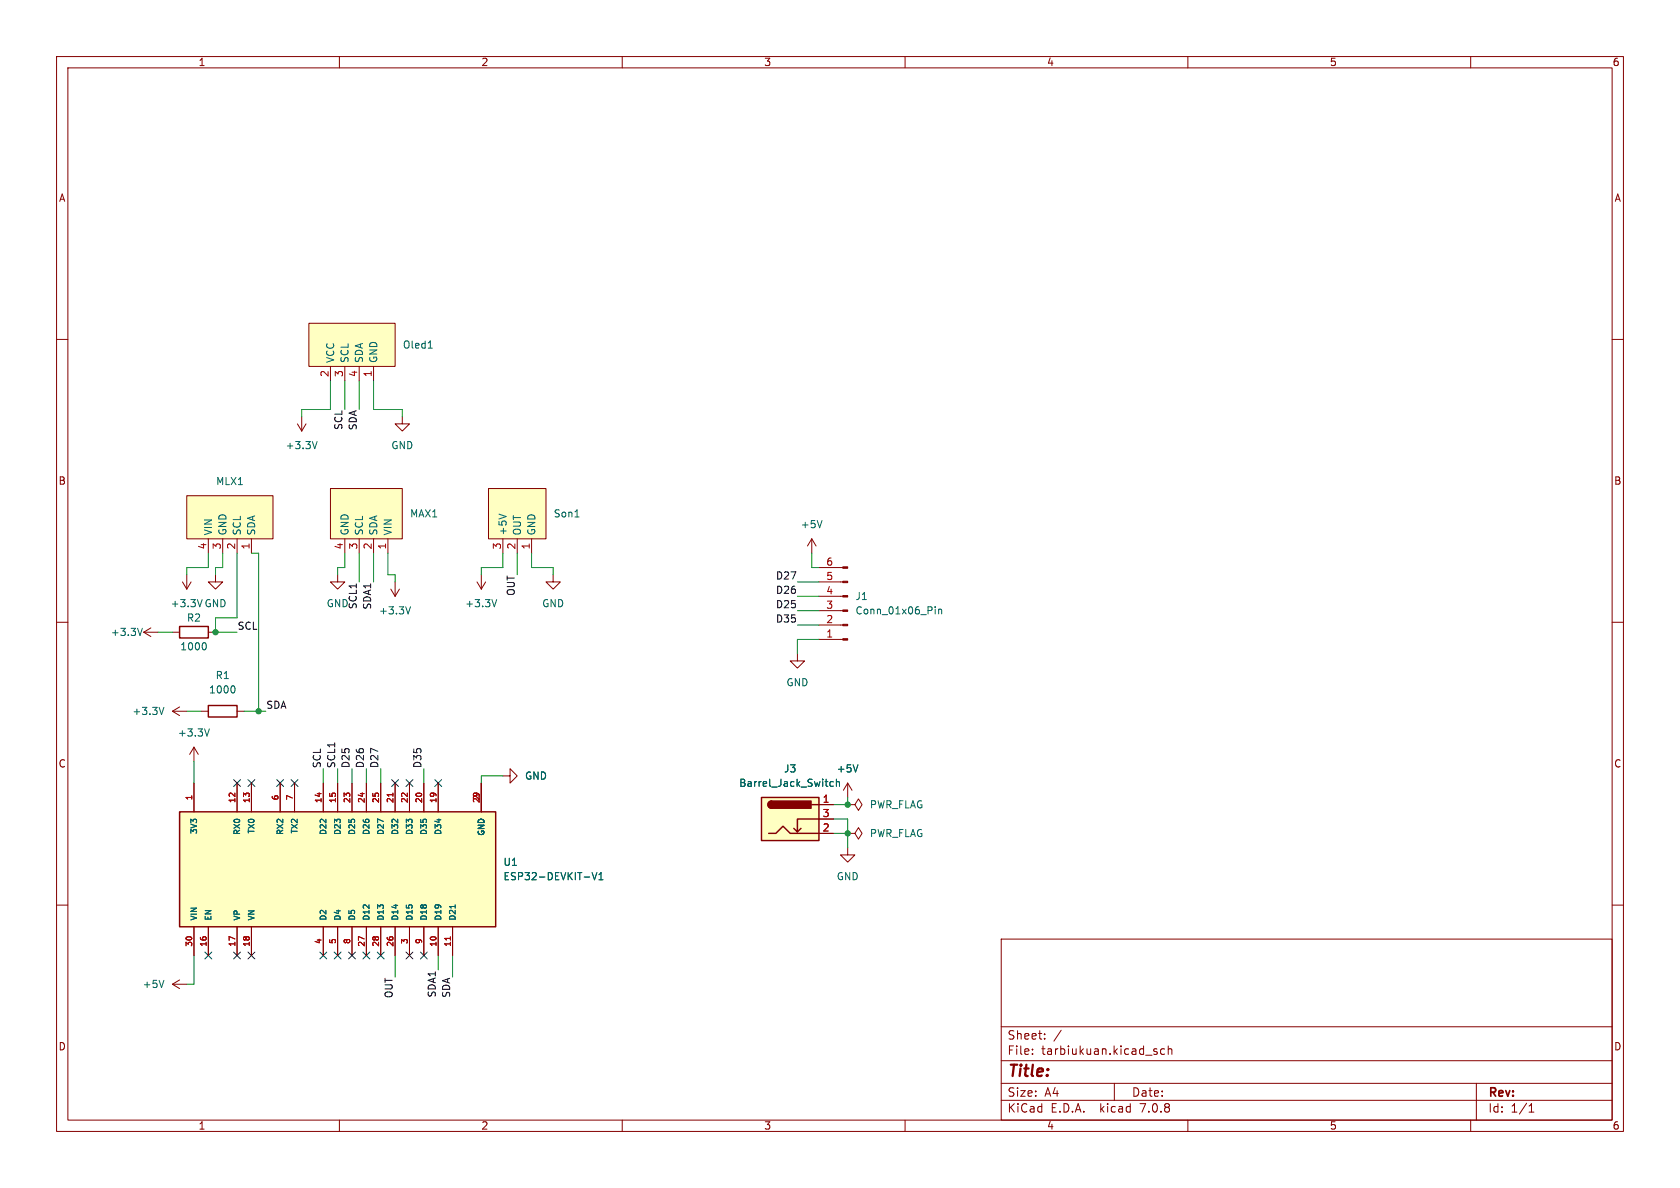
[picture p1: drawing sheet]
<svg xmlns="http://www.w3.org/2000/svg" width="297mm" height="210mm" viewBox="0 0 297 210" stroke-linecap="round" stroke-linejoin="round" font-family="sans-serif">
<g fill="none" stroke="#840000" stroke-width=".18">
<path d="M10 10h277v190h-277zM12 12h273v186h-273zM60 10v2M110 10v2M160 10v2M210 10v2M260 10v2M10 60h2M54.6 57.2h15.2v7.6h-15.2zM285 60h2M52.6 74.9l.7 1.3M53.3 73.7v2.5"/>
<path d="M54.1 74.9l-.8 1.3M58.4 64.8v2.5M61 64.8v2.5M63.5 64.8v2.5M66 64.8v2.5M71.1 73.7v1.2h1.3l-1.3 1.3-1.3-1.3h1.3M33 87.6h15.3v7.7h-15.3zM36.8 95.3v2.5M39.4 95.3v2.5M41.9 95.3v2.5M44.4 95.3v2.5M49.5 94h.1"/>
<path d="M58.4 86.4h12.7v8.9h-12.7zM61 95.3v2.5M63.5 95.3v2.5M66 95.3v2.5M68.6 95.3v2.5M86.4 86.4h10.1v8.9h-10.1zM88.9 95.3v2.5M91.4 95.3v2.5M94 95.3v2.5M143.5 95.3l-.8 1.2M143.5 95.3v2.5M143.5 95.3l.8 1.2"/>
<path d="M10 110h2M25.4 111.8l1.3 .7M25.4 111.8h2.5M26.7 111l-1.3 .8M30.5 111.8h1.2M32.3 102.9l.7 1.2M33 101.6v2.5M33.8 102.9l-.8 1.2M36.8 111.8h1.3M38.1 101.6v1.3h1.3l-1.3 1.2-1.3-1.2h1.3M59.7 101.6v1.3h1.3l-1.3 1.2-1.3-1.2h1.3M69.1 104.1l.7 1.3"/>
<path d="M69.8 102.9v2.5M70.6 104.1l-.8 1.3M84.3 102.9l.8 1.2M85.1 101.6v2.5M85.9 102.9l-.8 1.2M97.8 101.6v1.3h1.3l-1.3 1.2-1.3-1.2h1.3M141 115.6v1.2h1.2l-1.2 1.3-1.3-1.3h1.3M144.8 100.3h4.2M144.8 102.9h4.2M144.8 105.4h4.2M144.8 108h4.2M144.8 110.5h4.2"/>
<path d="M144.8 113h4.2M285 110h2M30.5 125.7l1.2 .8M30.5 125.7h2.5M31.7 125l-1.2 .7M34.3 132.1v2.5M34.3 138.4v5.1M34.3 132.1l-.8 1.3M34.3 132.1l.8 1.3M35.6 125.7h1.2M41.9 138.4v5.1M41.9 125.7h1.3"/>
<path d="M44.4 138.4v5.1M49.5 138.4v5.1M52.1 138.4v5.1M57.1 138.4v5.1M59.7 138.4v5.1M62.2 138.4v5.1M64.8 138.4v5.1M67.3 138.4v5.1M69.8 138.4v5.1M72.4 138.4v5.1M74.9 138.4v5.1M77.5 138.4v5.1"/>
<path d="M85.1 138.4v5.1M88.9 137.2h1.3v-1.3l1.2 1.3-1.2 1.2v-1.2M149.9 138.4l-.8 1.3M149.9 138.4v2.6M149.9 138.4l.7 1.3M10 160h2M144.8 142.2h2.5M144.8 147.3h2.5M144.8 144.8h2.5M149.9 147.3h1.2l.7-1 .6 1-.6 1-.7-1M149.9 147.3h.1M149.9 142.2h1.2l.7-1 .6 1-.6 1.1-.7-1.1"/>
<path d="M149.9 142.2h.1M149.9 149.9v1.2h1.2l-1.2 1.3-1.3-1.3h1.3M285 160h2M30.5 174l1.2 .8M30.5 174h2.5M31.7 173.2l-1.2 .8M34.3 163.8v5.1M36.8 163.8v5.1M41.9 163.8v5.1M44.4 163.8v5.1M57.1 163.8v5.1M59.7 163.8v5.1"/>
<path d="M62.2 163.8v5.1M64.8 163.8v5.1M67.3 163.8v5.1M69.8 163.8v5.1M72.4 163.8v5.1M74.9 163.8v5.1M77.5 163.8v5.1M80 163.8v5.1M177 166h108v32h-108zM60 198v2M110 198v2M160 198v2"/>
<path d="M177 194.5h108M177 191.5h108M177 187.5h108M177 181.5h108M182.5 186.3v.1M182.5 185.5v.1M184.7 183.6v.1M184.7 182.8v.1M187.6 182.1l-1.3 2M197 191.5v3M204.2 185.9l.3 .1 .1 .2-.2 .2h-.3M204.2 185.4l.3 .1"/>
<path d="M205.9 185.5l-.4-.1-.3 .3v.4l.1 .2h.6M206.5 185.5l.2-.1 .4 .1 .1 .9M206.5 184.9v1.5M210 198v2M260 198v2M261 191.5v6.5M270.3 196.6h.9M270.3 195.5l.4-.4v1.5"/>
</g>
<g fill="#ffffc2" stroke="#ffffc2" stroke-width=".18">
<path d="M54.6 57.2h15.2v7.6h-15.2z"/>
<path d="M31.7 143.5h55.9v20.3h-55.9z"/>
<path d="M86.4 86.4h10.1v8.9h-10.1z"/>
<path d="M134.6 141h10.2v7.6h-10.2z"/>
<path d="M33 87.6h15.3v7.7h-15.3z"/>
<path d="M58.4 86.4h12.7v8.9h-12.7z"/>
</g>
<g fill="none" stroke="#006464" stroke-width=".18">
<path d="M56.1 78l-.5 1.3M75.7 61.5h.7M88.2 90.9l1.3 .4M101.7 91.4h.7M145.3 92l-.4 1.3M25.2 111.1l-.5 1.2M35.7 106l-.4 1.3M36.2 113.6a.79 .79 0 0 1 0 1.3M72.6 107.3l-.5 1.2M87.8 106l-.4 1.3M165.3 107.3v.1M165.3 107.7v.8"/>
<path d="M165.9 107.7v.8M165.9 107.8l.2-.1h.3l.1 .8M29 125l-.4 1.3M37 128.8l-.4 1.3M41.2 121.2a.79 .79 0 0 1 0 1.3M147.3 138.2h-.3l-.3 .2 .1 .5h.5M147.9 138.3l.1-.1h.3l.1 .8M147.9 137.7v1.3M151.7 135.2l-.4 1.3M80.5 160v.5M104.7 154.2l.4 1.3 .4-1.3M105.9 155.5h.7"/>
<path d="M105.9 154.6l.3-.4v1.3M29 173.3l-.4 1.3"/>
</g>
<path d="M31.7 110.7h5.1v2.1h-5.1zM36.8 124.7h5.1v2h-5.1zM31.7 143.5h55.9v20.3h-55.9zM134.6 141h10.2v7.6h-10.2zM135.9 147.3h1.3l1.2-1.2 1.3 1.2h5.1M136.4 141.6a.64 .64 0 0 0-.6 .6 .64 .64 0 0 0 .6 .7M141.6 146.4l-.6 .7M143.5 142.2h1.3M144.8 144.8h-3.8v2.3l-.7-.7" fill="none" stroke="#840000" stroke-width=".25"/>
<path d="M69.5 140.2v.6M79.6 165.6v.6" fill="none" stroke="#a90000" stroke-width=".18"/>
<g fill="#840000" stroke="#840000" stroke-width=".18">
<path d="M149 100.2h.9v.3h-.9z"/>
<path d="M149 102.7h.9v.3h-.9z"/>
<path d="M149 105.3h.9v.2h-.9z"/>
<path d="M149 107.8h.9v.3h-.9z"/>
<path d="M149 110.4h.9v.2h-.9z"/>
<path d="M149 112.9h.9v.3h-.9z"/>
</g>
<g fill="#840000" stroke="#840000" stroke-width=".25">
<path d="M136 141.8l.4-.2v1.3a.64 .64 0 0 1-.6-.4 .64 .64 0 0 1 .2-.7z"/>
<path d="M136.4 141.6h7v1.3h-7z"/>
</g>
<g fill="none" stroke="#009600" stroke-width=".18">
<path d="M58.4 67.3v5.1h-5.1v1.3M61 67.3v5.1M63.5 67.3v5.1M66 67.3v5.1h5.1v1.3M36.8 97.8v2.5h-3.8v1.3M39.4 97.8v2.5h-1.3v1.3M41.9 97.8v11.4h-3.8v2.6h3.8M44.4 97.8h1.3v27.9M61 97.8v2.5h-1.3v1.3M63.5 97.8v5.1M66 97.8v5.1M68.6 97.8v3.8h1.2v1.3"/>
<path d="M88.9 97.8v2.5h-3.8v1.3M91.4 97.8v3.8M94 97.8v2.5h3.8v1.3M143.5 97.8v2.5h1.3M27.9 111.8h2.6M141 102.9h3.8M141 108h3.8M141 110.5h3.8M141 105.4h3.8M144.8 113h-3.8v2.6M33 125.7h2.6M34.3 134.6v3.8"/>
<path d="M43.2 125.7h3.8M57.1 135.9v2.5M59.7 135.9v2.5M62.2 135.9v2.5M64.8 135.9v2.5M67.3 135.9v2.5M74.9 135.9v2.5M88.9 137.2h-3.8v1.2M147.3 147.3h2.6M147.3 144.8h2.6v5.1M149.9 141v1.2h-2.6M34.3 168.9v5.1h-1.3"/>
<path d="M69.8 168.9v3.8M77.5 168.9v2.6M80 168.9v3.8"/>
</g>
<g fill="none" stroke="#000084" stroke-width=".18">
<path d="M41.3 137.8l1.2 1.2M42.5 137.8l-1.2 1.2M43.8 137.8l1.3 1.2M45.1 137.8l-1.3 1.2M48.9 137.8l1.2 1.2M50.1 137.8l-1.2 1.2M51.5 137.8l1.2 1.2M52.7 137.8l-1.2 1.2M69.2 137.8l1.3 1.2M70.5 137.8l-1.3 1.2M71.8 137.8l1.2 1.2M73 137.8l-1.2 1.2"/>
<path d="M76.9 137.8l1.2 1.2M78.1 137.8l-1.2 1.2M36.2 168.3l1.2 1.2M37.4 168.3l-1.2 1.2M41.3 168.3l1.2 1.2M42.5 168.3l-1.2 1.2M43.8 168.3l1.3 1.2M45.1 168.3l-1.3 1.2M56.5 168.3l1.3 1.2M57.8 168.3l-1.3 1.2M59.1 168.3l1.2 1.2M60.3 168.3l-1.2 1.2"/>
<path d="M61.6 168.3l1.2 1.2M62.8 168.3l-1.2 1.2M64.2 168.3l1.2 1.2M65.4 168.3l-1.2 1.2M66.7 168.3l1.2 1.2M67.9 168.3l-1.2 1.2M71.8 168.3l1.2 1.2M73 168.3l-1.2 1.2M74.3 168.3l1.2 1.2M75.5 168.3l-1.2 1.2"/>
</g>
<g fill="#009600" stroke="#009600" stroke-width=".18">
<circle cx="45.7" cy="125.7" r=".46"/>
<circle cx="149.9" cy="142.2" r=".46"/>
<circle cx="149.9" cy="147.3" r=".46"/>
<circle cx="38.1" cy="111.8" r=".46"/>
</g>
<text font-size="2.8" fill="#840000" x="178" y="190.9">Title:</text>
<g font-size="2.1" fill="#840000">
<text x="178" y="184">Sheet:</text>
<text x="178" y="186.7">File:</text>
<text x="184.1" y="186.7">tarbiukuan.kicad_sch</text>
<text x="178" y="196.9">KiCad</text>
<text x="178" y="194.1">Size:</text>
<text x="184.7" y="194.1">A4</text>
<text x="185.7" y="196.9">E.D.A.</text>
<text x="194.6" y="196.9">kicad</text>
<text x="200" y="194.1">Date:</text>
<text x="201.8" y="196.9">7.0.8</text>
<text x="263" y="194.3">Rev:</text>
<text x="263" y="196.9">Id:</text>
<text x="267.1" y="196.9">1/1</text>
</g>
<g font-size="1.8" fill="#840000">
<text x="35" y="11.9">1</text>
<text x="85" y="11.9">2</text>
<text x="135" y="11.9">3</text>
<text x="185" y="11.9">4</text>
<text x="235" y="11.9">5</text>
<text x="285" y="11.9">6</text>
<text x="10.3" y="35.9">A</text>
<text x="285.3" y="35.9">A</text>
<text x="10.3" y="85.9">B</text>
<text x="285.3" y="85.9">B</text>
<text x="10.3" y="135.9">C</text>
<text x="285.3" y="135.9">C</text>
<text x="10.3" y="185.9">D</text>
<text x="285.3" y="185.9">D</text>
<text x="35" y="199.9">1</text>
<text x="85" y="199.9">2</text>
<text x="135" y="199.9">3</text>
<text x="185" y="199.9">4</text>
<text x="235" y="199.9">5</text>
<text x="285" y="199.9">6</text>
</g>
<g font-size="1.8" fill="#006464">
<text x="59.3" y="64.3" transform="rotate(-90 59.3 64.3)">VCC</text>
<text x="61.8" y="64.3" transform="rotate(-90 61.8 64.3)">SCL</text>
<text x="64.4" y="64.3" transform="rotate(-90 64.4 64.3)">SDA</text>
<text x="66.9" y="64.3" transform="rotate(-90 66.9 64.3)">GND</text>
<text x="71.1" y="61.8">Oled1</text>
<text x="50.4" y="79.6">+3.3V</text>
<text x="69.1" y="79.6">GND</text>
<text x="38.1" y="86">MLX1</text>
<text x="37.7" y="94.7" transform="rotate(-90 37.7 94.7)">VIN</text>
<text x="40.2" y="94.7" transform="rotate(-90 40.2 94.7)">GND</text>
<text x="42.8" y="94.7" transform="rotate(-90 42.8 94.7)">SCL</text>
<text x="45.3" y="94.7" transform="rotate(-90 45.3 94.7)">SDA</text>
<text x="61.8" y="94.7" transform="rotate(-90 61.8 94.7)">GND</text>
<text x="64.4" y="94.7" transform="rotate(-90 64.4 94.7)">SCL</text>
<text x="66.9" y="94.7" transform="rotate(-90 66.9 94.7)">SDA</text>
<text x="69.4" y="94.7" transform="rotate(-90 69.4 94.7)">VIN</text>
<text x="72.4" y="91.7">MAX1</text>
<text x="89.8" y="94.7" transform="rotate(-90 89.8 94.7)">+5V</text>
<text x="92.3" y="94.7" transform="rotate(-90 92.3 94.7)">OUT</text>
<text x="94.8" y="94.7" transform="rotate(-90 94.8 94.7)">GND</text>
<text x="97.8" y="91.7">Son1</text>
<text x="141.5" y="93.6">+5V</text>
<text x="30.1" y="107.5">+3.3V</text>
<text x="36.1" y="107.5">GND</text>
<text x="82.1" y="107.5">+3.3V</text>
<text x="95.8" y="107.5">GND</text>
<text x="151.1" y="106.3">J1</text>
<text x="19.5" y="112.6">+3.3V</text>
<text x="32.9" y="110.1">R2</text>
<text x="66.9" y="108.8">+3.3V</text>
<text x="151.1" y="108.8">Conn_01x06_Pin</text>
<text x="31.8" y="115.2">1000</text>
<text x="36.8" y="122.8">1000</text>
<text x="38" y="120.2">R1</text>
<text x="138.9" y="121.5">GND</text>
<text x="23.3" y="126.6">+3.3V</text>
<text x="31.3" y="130.4">+3.3V</text>
<text x="138.5" y="136.8">J3</text>
<text x="147.8" y="136.8">+5V</text>
<text x="92.7" y="138">GND</text>
<text x="130.6" y="139.3">Barrel_Jack_Switch</text>
<text x="153.7" y="143.1">PWR_FLAG</text>
<text x="153.7" y="148.2">PWR_FLAG</text>
<text x="88.9" y="153.3">U1</text>
<text x="88.9" y="155.8">ESP32-DEVKIT-V1</text>
<text x="147.8" y="155.8">GND</text>
<text x="25.1" y="174.9">+5V</text>
</g>
<g font-size="1.8" fill="#a90000">
<text x="58.2" y="66.7" transform="rotate(-90 58.2 66.7)">2</text>
<text x="60.7" y="66.7" transform="rotate(-90 60.7 66.7)">3</text>
<text x="63.2" y="66.7" transform="rotate(-90 63.2 66.7)">4</text>
<text x="65.8" y="66.7" transform="rotate(-90 65.8 66.7)">1</text>
<text x="36.6" y="97.2" transform="rotate(-90 36.6 97.2)">4</text>
<text x="39.1" y="97.2" transform="rotate(-90 39.1 97.2)">3</text>
<text x="41.7" y="97.2" transform="rotate(-90 41.7 97.2)">2</text>
<text x="44.2" y="97.2" transform="rotate(-90 44.2 97.2)">1</text>
<text x="60.7" y="97.2" transform="rotate(-90 60.7 97.2)">4</text>
<text x="63.2" y="97.2" transform="rotate(-90 63.2 97.2)">3</text>
<text x="65.8" y="97.2" transform="rotate(-90 65.8 97.2)">2</text>
<text x="68.3" y="97.2" transform="rotate(-90 68.3 97.2)">1</text>
<text x="88.6" y="97.2" transform="rotate(-90 88.6 97.2)">3</text>
<text x="91.2" y="97.2" transform="rotate(-90 91.2 97.2)">2</text>
<text x="93.7" y="97.2" transform="rotate(-90 93.7 97.2)">1</text>
<text x="146" y="100.1">6</text>
<text x="146" y="107.7">3</text>
<text x="146" y="105.2">4</text>
<text x="146" y="102.6">5</text>
<text x="146" y="112.8">1</text>
<text x="146" y="110.2">2</text>
<text x="145.3" y="142">1</text>
<text x="145.3" y="147.1">2</text>
<text x="145.3" y="144.5">3</text>
</g>
<g font-size="1.8" fill="#0f0f0f">
<text x="60.6" y="76.1" transform="rotate(-90 60.6 76.1)">SCL</text>
<text x="63.2" y="76.2" transform="rotate(-90 63.2 76.2)">SDA</text>
<text x="57.7" y="107.5">GND</text>
<text x="63.2" y="107.8" transform="rotate(-90 63.2 107.8)">SCL1</text>
<text x="65.7" y="107.9" transform="rotate(-90 65.7 107.9)">SDA1</text>
<text x="91.1" y="105.4" transform="rotate(-90 91.1 105.4)">OUT</text>
<text x="137.1" y="107.6">D25</text>
<text x="137.1" y="102.5">D27</text>
<text x="137.1" y="105.1">D26</text>
<text x="41.9" y="111.4">SCL</text>
<text x="137.1" y="110.1">D35</text>
<text x="47" y="125.4">SDA</text>
<text x="56.8" y="135.9" transform="rotate(-90 56.8 135.9)">SCL</text>
<text x="59.3" y="135.9" transform="rotate(-90 59.3 135.9)">SCL1</text>
<text x="61.9" y="135.9" transform="rotate(-90 61.9 135.9)">D25</text>
<text x="64.4" y="135.9" transform="rotate(-90 64.4 135.9)">D26</text>
<text x="67" y="135.9" transform="rotate(-90 67 135.9)">D27</text>
<text x="74.6" y="135.9" transform="rotate(-90 74.6 135.9)">D35</text>
<text x="69.5" y="176.6" transform="rotate(-90 69.5 176.6)">OUT</text>
<text x="77.1" y="176.4" transform="rotate(-90 77.1 176.4)">SDA1</text>
<text x="79.7" y="176.5" transform="rotate(-90 79.7 176.5)">SDA</text>
</g>
<g font-size="1.4" fill="#a90000">
<text x="34" y="141.6" transform="rotate(-90 34 141.6)">1</text>
<text x="41.7" y="142.1" transform="rotate(-90 41.7 142.1)">12</text>
<text x="44.2" y="142.1" transform="rotate(-90 44.2 142.1)">13</text>
<text x="49.3" y="141.6" transform="rotate(-90 49.3 141.6)">6</text>
<text x="51.8" y="141.6" transform="rotate(-90 51.8 141.6)">7</text>
<text x="56.9" y="142.1" transform="rotate(-90 56.9 142.1)">14</text>
<text x="59.4" y="142.1" transform="rotate(-90 59.4 142.1)">15</text>
<text x="62" y="142.1" transform="rotate(-90 62 142.1)">23</text>
<text x="64.5" y="142.1" transform="rotate(-90 64.5 142.1)">24</text>
<text x="67.1" y="142.1" transform="rotate(-90 67.1 142.1)">25</text>
<text x="69.6" y="142.1" transform="rotate(-90 69.6 142.1)">21</text>
<text x="72.1" y="142.1" transform="rotate(-90 72.1 142.1)">22</text>
<text x="74.7" y="142.1" transform="rotate(-90 74.7 142.1)">20</text>
<text x="77.2" y="142.1" transform="rotate(-90 77.2 142.1)">19</text>
<text x="84.8" y="142.1" transform="rotate(-90 84.8 142.1)">29</text>
<text x="84.8" y="141.6" transform="rotate(-90 84.8 141.6)">2</text>
<text x="34" y="167.5" transform="rotate(-90 34 167.5)">30</text>
<text x="36.6" y="167.5" transform="rotate(-90 36.6 167.5)">16</text>
<text x="41.7" y="167.5" transform="rotate(-90 41.7 167.5)">17</text>
<text x="44.2" y="167.5" transform="rotate(-90 44.2 167.5)">18</text>
<text x="56.9" y="167" transform="rotate(-90 56.9 167)">4</text>
<text x="59.4" y="167" transform="rotate(-90 59.4 167)">5</text>
<text x="62" y="167" transform="rotate(-90 62 167)">8</text>
<text x="64.5" y="167.5" transform="rotate(-90 64.5 167.5)">27</text>
<text x="67.1" y="167.5" transform="rotate(-90 67.1 167.5)">28</text>
<text x="69.6" y="167.5" transform="rotate(-90 69.6 167.5)">26</text>
<text x="72.1" y="167" transform="rotate(-90 72.1 167)">3</text>
<text x="74.7" y="167" transform="rotate(-90 74.7 167)">9</text>
<text x="77.2" y="167.5" transform="rotate(-90 77.2 167.5)">10</text>
<text x="79.8" y="167.5" transform="rotate(-90 79.8 167.5)">11</text>
</g>
<g font-size="1.4" fill="#006464">
<text x="35" y="147.6" transform="rotate(-90 35 147.6)">3V3</text>
<text x="42.6" y="147.7" transform="rotate(-90 42.6 147.7)">RX0</text>
<text x="45.2" y="147.5" transform="rotate(-90 45.2 147.5)">TX0</text>
<text x="50.3" y="147.7" transform="rotate(-90 50.3 147.7)">RX2</text>
<text x="52.8" y="147.5" transform="rotate(-90 52.8 147.5)">TX2</text>
<text x="57.9" y="147.7" transform="rotate(-90 57.9 147.7)">D22</text>
<text x="60.4" y="147.7" transform="rotate(-90 60.4 147.7)">D23</text>
<text x="63" y="147.7" transform="rotate(-90 63 147.7)">D25</text>
<text x="65.5" y="147.7" transform="rotate(-90 65.5 147.7)">D26</text>
<text x="68" y="147.7" transform="rotate(-90 68 147.7)">D27</text>
<text x="70.6" y="147.7" transform="rotate(-90 70.6 147.7)">D32</text>
<text x="73.1" y="147.7" transform="rotate(-90 73.1 147.7)">D33</text>
<text x="75.7" y="147.7" transform="rotate(-90 75.7 147.7)">D35</text>
<text x="78.2" y="147.7" transform="rotate(-90 78.2 147.7)">D34</text>
<text x="85.8" y="147.9" transform="rotate(-90 85.8 147.9)">GND</text>
<text x="35" y="162.8" transform="rotate(-90 35 162.8)">VIN</text>
<text x="37.6" y="162.8" transform="rotate(-90 37.6 162.8)">EN</text>
<text x="42.6" y="162.8" transform="rotate(-90 42.6 162.8)">VP</text>
<text x="45.2" y="162.8" transform="rotate(-90 45.2 162.8)">VN</text>
<text x="57.9" y="162.8" transform="rotate(-90 57.9 162.8)">D2</text>
<text x="60.4" y="162.8" transform="rotate(-90 60.4 162.8)">D4</text>
<text x="63" y="162.8" transform="rotate(-90 63 162.8)">D5</text>
<text x="65.5" y="162.8" transform="rotate(-90 65.5 162.8)">D12</text>
<text x="68" y="162.8" transform="rotate(-90 68 162.8)">D13</text>
<text x="70.6" y="162.8" transform="rotate(-90 70.6 162.8)">D14</text>
<text x="73.1" y="162.8" transform="rotate(-90 73.1 162.8)">D15</text>
<text x="75.7" y="162.8" transform="rotate(-90 75.7 162.8)">D18</text>
<text x="78.2" y="162.8" transform="rotate(-90 78.2 162.8)">D19</text>
<text x="80.7" y="162.8" transform="rotate(-90 80.7 162.8)">D21</text>
</g>
</svg>
